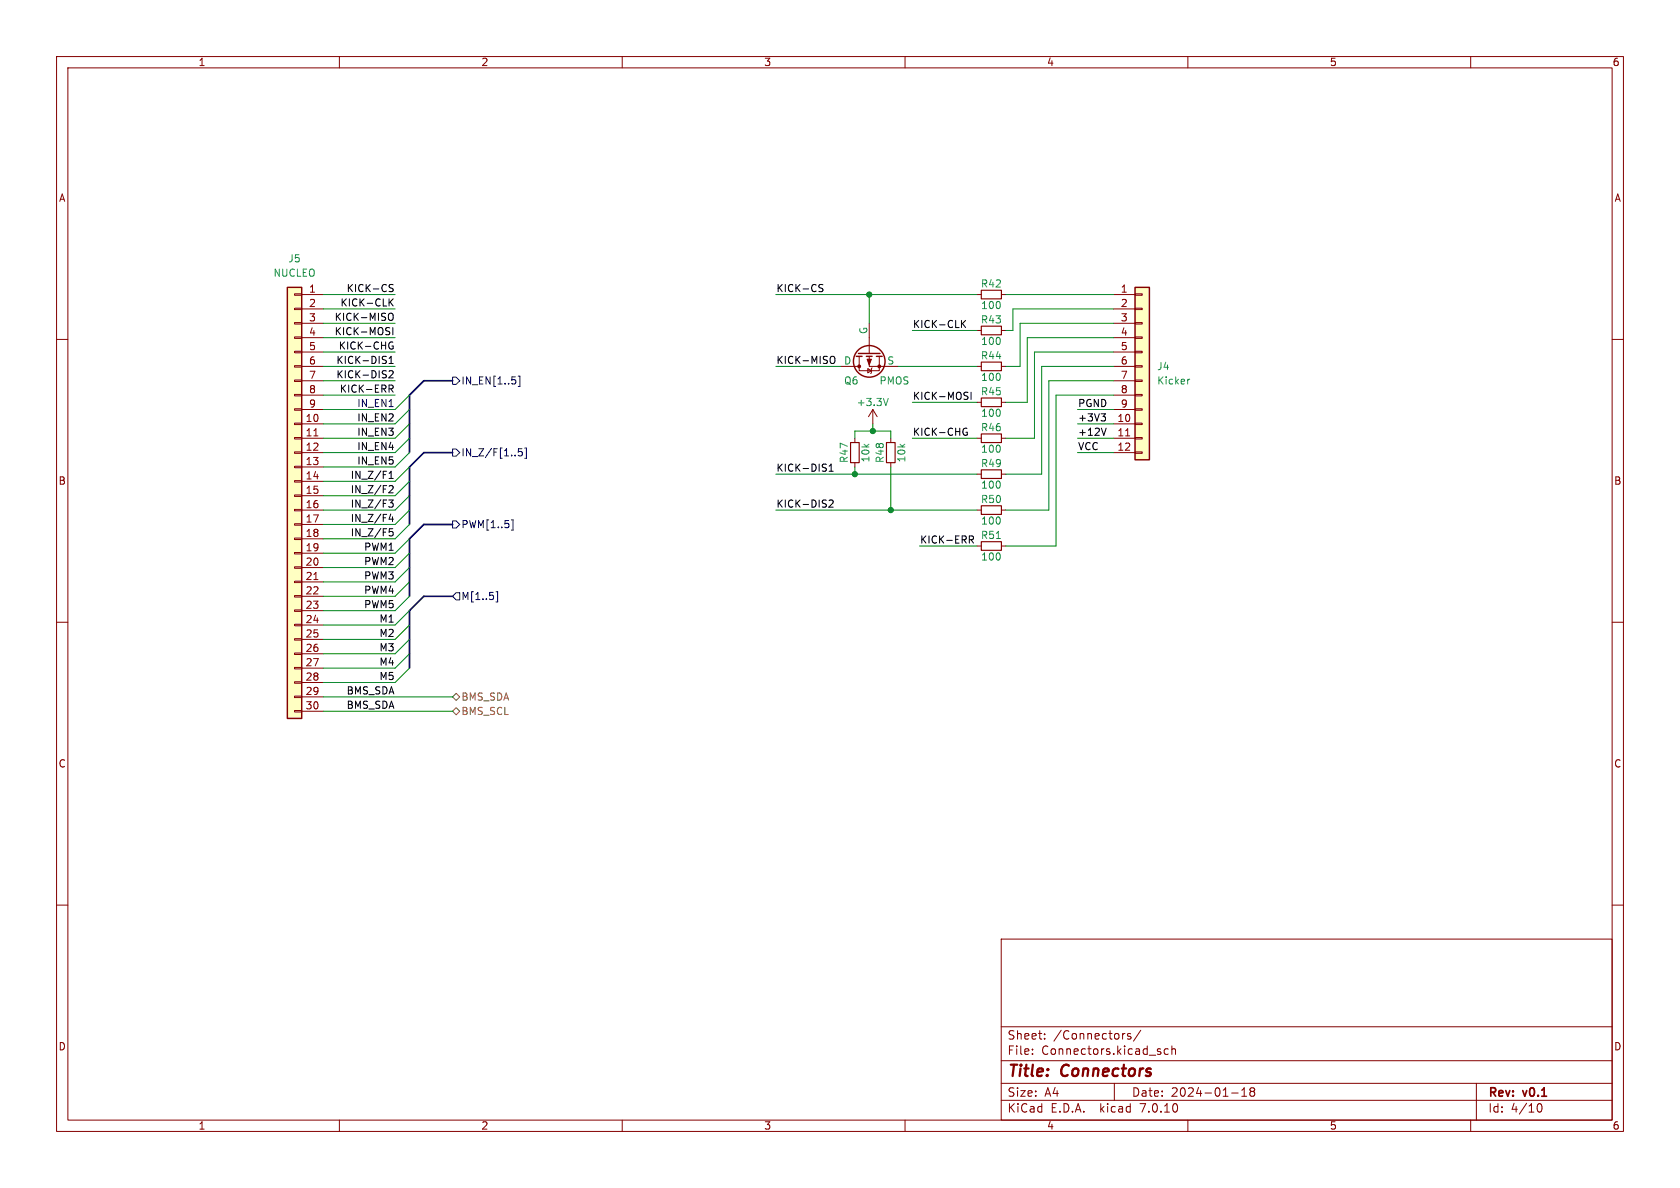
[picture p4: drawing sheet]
<svg xmlns="http://www.w3.org/2000/svg" width="297mm" height="210mm" viewBox="0 0 297 210" stroke-linecap="round" stroke-linejoin="round" font-family="sans-serif">
<g fill="none" stroke="#840000" stroke-width=".18">
<path d="M10 10h277v190h-277zM12 12h273v186h-273zM60 10v2M110 10v2M160 10v2M210 10v2M260 10v2M10 60h2M52.1 59.6h1.2v.2h-1.2zM52.1 57h1.2v.3h-1.2zM52.1 54.5h1.2v.2h-1.2zM52.1 51.9h1.2v.3h-1.2z"/>
<path d="M53.3 52.1h3.8M53.3 54.6h3.8M53.3 57.2h3.8M53.3 59.7h3.8M153.7 57.2v5.3M172.7 52.1h.8M172.7 58.4h.8M177 52.1h.8M177 58.4h.8M196.8 52.1h3.9M196.8 54.6h3.9M196.8 57.2h3.9"/>
<path d="M196.8 59.7h3.9M200.7 59.6h1.2v.2h-1.2zM200.7 57h1.2v.3h-1.2zM200.7 54.5h1.2v.2h-1.2zM200.7 51.9h1.2v.3h-1.2zM285 60h2M52.1 79.9h1.2v.2h-1.2zM52.1 77.3h1.2v.3h-1.2zM52.1 74.8h1.2v.3h-1.2zM52.1 72.3h1.2v.2h-1.2zM52.1 69.7h1.2v.3h-1.2zM52.1 67.2h1.2v.2h-1.2z"/>
<path d="M52.1 64.6h1.2v.3h-1.2zM52.1 62.1h1.2v.3h-1.2zM53.3 74.9h3.8M53.3 77.5h3.8M53.3 62.2h3.8M53.3 64.8h3.8M53.3 67.3h3.8M53.3 69.9h3.8M53.3 72.4h3.8M55.5 77.1h.7M148.6 64.8h3.3M151.1 77.5v.7"/>
<path d="M151.9 63v2.5h3.5v-2.5M153.4 65.2l.7 .3-.7 .4zM153.7 63v1.8h5M154.2 65l-.1 .2v.7l-.2 .1M154.3 72.4l-.8 1.3M154.3 72.4v2.5M154.3 72.4l.8 1.3M157.5 77.5v.7M172.7 77.5h.8M172.7 64.8h.8M172.7 71.1h.8M177 77.5h.8"/>
<path d="M177 64.8h.8M177 71.1h.8M196.8 74.9h3.9M196.8 77.5h3.9M196.8 62.2h3.9M196.8 64.8h3.9M196.8 67.3h3.9M196.8 69.9h3.9M196.8 72.4h3.9M199 77.1h.7M200.7 79.9h1.2v.2h-1.2zM200.7 77.3h1.2v.3h-1.2z"/>
<path d="M200.7 74.8h1.2v.3h-1.2zM200.7 72.3h1.2v.2h-1.2zM200.7 69.7h1.2v.3h-1.2zM200.7 67.2h1.2v.2h-1.2zM200.7 64.6h1.2v.3h-1.2zM200.7 62.1h1.2v.3h-1.2zM52.1 97.7h1.2v.2h-1.2zM52.1 95.1h1.2v.3h-1.2zM52.1 92.6h1.2v.2h-1.2zM52.1 90h1.2v.3h-1.2zM52.1 87.5h1.2v.3h-1.2zM52.1 85h1.2v.2h-1.2z"/>
<path d="M52.1 82.4h1.2v.3h-1.2zM53.3 80h3.8M53.3 82.6h3.8M53.3 85.1h3.8M53.3 87.6h3.8M53.3 90.2h3.8M53.3 92.7h3.8M53.3 95.3h3.8M53.3 97.8h3.8M151.1 81.8v.8M157.5 81.8v.8M172.7 90.2h.8"/>
<path d="M172.7 96.5h.8M172.7 83.8h.8M177 90.2h.8M177 96.5h.8M177 83.8h.8M196.8 80h3.9M10 110h2M52.1 118h1.2v.2h-1.2zM52.1 115.4h1.2v.3h-1.2zM52.1 112.9h1.2v.3h-1.2zM52.1 110.4h1.2v.2h-1.2zM52.1 107.8h1.2v.3h-1.2z"/>
<path d="M52.1 105.3h1.2v.2h-1.2zM52.1 102.7h1.2v.3h-1.2zM52.1 100.2h1.2v.3h-1.2zM53.3 100.3h3.8M53.3 102.9h3.8M53.3 105.4h3.8M53.3 108h3.8M53.3 110.5h3.8M53.3 113h3.8M53.3 115.6h3.8M53.3 118.1h3.8M55.5 102.5h.7"/>
<path d="M285 110h2M52.1 125.6h1.2v.3h-1.2zM52.1 123.1h1.2v.2h-1.2zM52.1 120.5h1.2v.3h-1.2zM53.3 120.7h3.8M53.3 123.2h3.8M53.3 125.7h3.8M10 160h2M285 160h2M177 166h108v32h-108zM60 198v2M110 198v2"/>
<path d="M160 198v2M177 194.5h108M177 191.5h108M177 187.5h108M177 181.5h108M182.5 186.3v.1M182.5 185.5v.1M184.7 183.6v.1M184.7 182.8v.1M197 191.5v3M198.7 182.7h.2M199.9 182.8l-.4-.1-.2 .2 .1 .2 .5 .2v.3h-.6"/>
<path d="M201.7 182.1l-1.3 2M205.2 186v.3M206.5 185.5l-.4-.1-.3 .3v.4l.2 .2h.5M207.2 185.5l.2-.1 .3 .1 .1 .9M207.2 184.9v1.5M210 198v2M217.7 193.2h1.2M219.5 193.8h.9M219.5 192.7l.5-.4v1.5M221.2 192.9l-.2 .3v.3l.2 .3 .5-.1 .1-.2-.1-.4-.2-.2M221.2 192.9l-.2-.2 .2-.4 .5 .1 .1 .2-.3 .3M221.2 192.9h.3"/>
<path d="M260 198v2M261 191.5v6.5M271.7 195.7l.2-.5 .2-.1a.8 .8 0 0 1 .5 .7 .8 .8 0 0 1-.5 .8l-.2-.1-.2-.5"/>
</g>
<g fill="#ffffc2" stroke="#ffffc2" stroke-width=".18">
<path d="M50.8 50.8h2.5v76.2h-2.5z"/>
<path d="M200.7 50.8h2.5v30.5h-2.5z"/>
</g>
<g fill="none" stroke="#840000" stroke-width=".25">
<path d="M50.8 50.8h2.5v76.2h-2.5zM200.7 50.8h2.5v30.5h-2.5zM151.4 63h1M151.8 62.5h3.8M153.2 63h1M154.9 63h1.1"/>
<circle cx="153.7" cy="63.9" r="2.79"/>
</g>
<path d="M173.5 57.7h3.5v1.5h-3.5zM173.5 51.3h3.5v1.5h-3.5zM150.4 78.2h1.5v3.6h-1.5zM156.7 78.2h1.5v3.6h-1.5zM173.5 76.7h3.5v1.5h-3.5zM173.5 70.4h3.5v1.5h-3.5zM173.5 64h3.5v1.5h-3.5zM173.5 95.8h3.5v1.5h-3.5zM173.5 89.4h3.5v1.5h-3.5zM173.5 83.1h3.5v1.5h-3.5z" fill="none" stroke="#840000" stroke-width=".2"/>
<path d="M157 70.4l-.4 1.3M210.3 67l-.3 .3M176.1 95.2h.8" fill="none" stroke="#008484" stroke-width=".18"/>
<g fill="#840000" stroke="#840000" stroke-width=".18">
<path d="M153.3 63.5h.8l-.4 1z"/>
<circle cx="155.4" cy="64.8" r=".25"/>
<circle cx="151.9" cy="64.8" r=".25"/>
</g>
<path d="M80 123.2l.6-.6 .7 .6-.7 .6zM80 125.7l.6-.6 .7 .6-.7 .7z" fill="none" stroke="#848400" stroke-width=".18"/>
<path d="M80 79.4h.6l.7 .6-.7 .6h-.6zM80 66.7h.6l.7 .6-.7 .6h-.6zM90.5 66.6h.6M91.1 67.2l.1 .1-.1 .5M91.6 66.5h.3v1.8h-.3M92.3 79.3h-.6l-.1 .6 .2-.1 .4 .1 .1 .1v.5l-.2 .1-.5-.1M92.8 79.2h.3v1.8h-.3M80 92.1h.6l.7 .6-.7 .6h-.6zM90.4 91.9h.3v1.8h-.3M80.6 104.8h.7v1.2h-.7l-.6-.6zM87.7 104.6h.3v1.8h-.3" fill="none" stroke="#000084" stroke-width=".18"/>
<g fill="none" stroke="#000" stroke-width=".18">
<path d="M68.7 58.6l.2 .2-.2 .4M68.7 57.9l.2 .1M68.8 55.4h.2a.43 .43 0 0 1 .5 .4v.4a.42 .42 0 0 1-.2 .4 .42 .42 0 0 1-.5 0M68.8 50.8l.6 .2 .1 .3-.2 .3-.5-.1M69 53.4l.5 .7M69.4 57.9v1.3M69.5 52.8l-.7 .8M69.5 50.3h-.5l-.2 .1M144.8 50.8l.6 .2 .1 .3-.3 .3-.4-.1M145.5 50.3h-.5l-.2 .1M170.2 57.2l.5 .7M170.7 56.6l-.7 .8"/>
<path d="M68.1 63h.2M68.2 63.8v.3M68.8 65.6l.5-.1 .2 .4-.8 .9h.8M68.8 68.1h.5l.2 .2-.1 .4h-.6M68.8 64.3h.7M68.8 63.4l.3-.4v1.3M69.1 68.7l.4 .6M69.3 61.2h.2l-.1 .5h-.3l-.3-.2M69.4 60.5l-.3-.1-.3 .2M146.9 63h.2a.43 .43 0 0 1 .5 .4v.4a.42 .42 0 0 1-.2 .4 .42 .42 0 0 1-.5 0M170.8 76.4h.2l-.1 .5-.3 .1-.3-.2M170.9 70l.2 .2-.2 .4"/>
<path d="M170.9 69.3l.2 .1M170.9 75.7h-.3l-.3 .2M171.7 69.3v1.3M194.7 73.1h.7l-.4 .5M195.2 73.6l.2 .3v.3l-.2 .2M195.6 75.7l-.5 1.3M68.7 88.4h.8l-.4 .5 .3 .1v.5l-.1 .2-.5-.1M68.8 86l.5-.2 .2 .4-.8 .9h.8M68.8 83.7l.3-.4v1.3M68.8 84.6h.7M69.1 90.9l-.3 .9h.8M69.4 91.4v.8"/>
<path d="M69.4 93.5h-.6v.6l.2-.1h.4l.1 .2-.1 .4-.1 .1-.5-.1M145.9 82l.2 .1M146 82.8v.4M146.6 83.3h.7M146.6 82.4l.3-.4v1.3M146.6 88.5l.5-.1 .2 .4-.8 .9h.8M171.4 94.7h.5l.2 .3-.1 .3-.6 .1M171.7 95.4l.4 .6"/>
</g>
<path d="M80 67.3h-5.1l-2.5 2.6v10.1M80 80h-5.1l-2.5 2.6v10.1M80 92.7h-5.1l-2.5 2.6v10.1M80 105.4h-5.1l-2.5 2.6v10.1" fill="none" stroke="#000084" stroke-width=".3"/>
<g fill="none" stroke="#008400" stroke-width=".18">
<path d="M57.1 54.6h12.7M57.1 52.1h12.7M57.1 59.7h12.7M57.1 57.2h12.7M137.2 52.1h35.5M153.7 52.1v5.1M161.3 58.4h11.4M177.8 52.1h19M196.8 54.6h-17.7v3.8h-1.3M196.8 57.2h-16.5v7.6h-2.5M196.8 59.7h-15.2v11.4h-3.8M57.1 64.8h12.7"/>
<path d="M57.1 67.3h12.7M57.1 69.9h12.7M57.1 62.2h12.7M72.4 74.9l-2.6 2.6h-12.7M72.4 77.5l-2.6 2.5h-12.7M72.4 69.9l-2.6 2.5h-12.7M72.4 72.4l-2.6 2.5h-12.7M137.2 64.8h11.4M151.1 77.5v-1.3h6.4v1.3M154.3 74.9v1.3M158.7 64.8h14M161.3 77.5h11.4"/>
<path d="M161.3 71.1h11.4M190.5 77.5h6.3M190.5 72.4h6.3M190.5 74.9h6.3M196.8 62.2h-13.9v15.3h-5.1M196.8 67.3h-11.4v22.9h-7.6M196.8 64.8h-12.7v19h-6.3M196.8 69.9h-10.1v26.6h-8.9M72.4 80l-2.6 2.6h-12.7M72.4 82.6l-2.6 2.5h-12.7M72.4 95.3l-2.6 2.5h-12.7M72.4 90.2l-2.6 2.5h-12.7"/>
<path d="M72.4 87.6l-2.6 2.6h-12.7M72.4 92.7l-2.6 2.6h-12.7M72.4 85.1l-2.6 2.5h-12.7M72.4 97.8l-2.6 2.5h-12.7M137.2 90.2h35.5M137.2 83.8h35.5M151.1 82.6v1.2M157.5 82.6v7.6M162.6 96.5h10.1M190.5 80h6.3M72.4 113l-2.6 2.6h-12.7M72.4 105.4l-2.6 2.6h-12.7"/>
<path d="M72.4 110.5l-2.6 2.5h-12.7M72.4 108l-2.6 2.5h-12.7M72.4 118.1l-2.6 2.6h-12.7M72.4 115.6l-2.6 2.5h-12.7M72.4 100.3l-2.6 2.6h-12.7M72.4 102.9l-2.6 2.5h-12.7M57.1 123.2h22.9M57.1 125.7h22.9"/>
</g>
<g fill="#008400" stroke="#008400" stroke-width=".18">
<circle cx="154.3" cy="76.2" r=".46"/>
<circle cx="157.5" cy="90.2" r=".46"/>
<circle cx="151.1" cy="83.8" r=".46"/>
<circle cx="153.7" cy="52.1" r=".46"/>
</g>
<g font-size="2.8" fill="#840000">
<text x="178" y="190.9">Title:</text>
<text x="187.7" y="190.9">Connectors</text>
</g>
<g font-size="2.1" fill="#840000">
<text x="178" y="184">Sheet:</text>
<text x="186.2" y="184">/Connectors/</text>
<text x="178" y="186.7">File:</text>
<text x="184.1" y="186.7">Connectors.kicad_sch</text>
<text x="178" y="196.9">KiCad</text>
<text x="178" y="194.1">Size:</text>
<text x="184.7" y="194.1">A4</text>
<text x="185.7" y="196.9">E.D.A.</text>
<text x="194.6" y="196.9">kicad</text>
<text x="200" y="194.1">Date:</text>
<text x="201.8" y="196.9">7.0.10</text>
<text x="207" y="194.1">2024-01-18</text>
<text x="263" y="194.3">Rev:</text>
<text x="263" y="196.9">Id:</text>
<text x="267.1" y="196.9">4/10</text>
<text x="269.4" y="194.3">v0.1</text>
</g>
<g font-size="1.8" fill="#840000">
<text x="35" y="11.9">1</text>
<text x="85" y="11.9">2</text>
<text x="135" y="11.9">3</text>
<text x="185" y="11.9">4</text>
<text x="235" y="11.9">5</text>
<text x="285" y="11.9">6</text>
<text x="10.3" y="35.9">A</text>
<text x="285.3" y="35.9">A</text>
<text x="54.5" y="51.8">1</text>
<text x="198" y="51.8">1</text>
<text x="54.5" y="54.4">2</text>
<text x="54.5" y="56.9">3</text>
<text x="54.5" y="59.4">4</text>
<text x="198" y="54.4">2</text>
<text x="198" y="56.9">3</text>
<text x="198" y="59.4">4</text>
<text x="54.5" y="62">5</text>
<text x="54.5" y="64.5">6</text>
<text x="198" y="62">5</text>
<text x="198" y="64.5">6</text>
<text x="54.5" y="67.1">7</text>
<text x="54.5" y="69.6">8</text>
<text x="198" y="67.1">7</text>
<text x="198" y="69.6">8</text>
<text x="53.9" y="74.7">10</text>
<text x="53.9" y="77.2">11</text>
<text x="54.5" y="72.1">9</text>
<text x="197.4" y="74.7">10</text>
<text x="197.4" y="77.2">11</text>
<text x="198" y="72.1">9</text>
<text x="53.9" y="79.8">12</text>
<text x="53.9" y="82.3">13</text>
<text x="197.4" y="79.8">12</text>
<text x="10.3" y="85.9">B</text>
<text x="53.9" y="84.8">14</text>
<text x="53.9" y="87.4">15</text>
<text x="53.9" y="89.9">16</text>
<text x="285.3" y="85.9">B</text>
<text x="53.9" y="92.5">17</text>
<text x="53.9" y="95">18</text>
<text x="53.9" y="97.5">19</text>
<text x="53.9" y="100.1">20</text>
<text x="53.9" y="102.6">21</text>
<text x="53.9" y="105.2">22</text>
<text x="53.9" y="107.7">23</text>
<text x="53.9" y="110.2">24</text>
<text x="53.9" y="112.8">25</text>
<text x="53.9" y="115.3">26</text>
<text x="53.9" y="117.9">27</text>
<text x="53.9" y="120.4">28</text>
<text x="53.9" y="122.9">29</text>
<text x="53.9" y="125.5">30</text>
<text x="10.3" y="135.9">C</text>
<text x="285.3" y="135.9">C</text>
<text x="10.3" y="185.9">D</text>
<text x="285.3" y="185.9">D</text>
<text x="35" y="199.9">1</text>
<text x="85" y="199.9">2</text>
<text x="135" y="199.9">3</text>
<text x="185" y="199.9">4</text>
<text x="235" y="199.9">5</text>
<text x="285" y="199.9">6</text>
</g>
<g font-size="1.8" fill="#008484">
<text x="50.9" y="46.6">J5</text>
<text x="48.2" y="49.1">NUCLEO</text>
<text x="173.3" y="51">R42</text>
<text x="153.4" y="59.2" transform="rotate(-90 153.4 59.2)">G</text>
<text x="173.3" y="57.4">R43</text>
<text x="173.3" y="54.8">100</text>
<text x="149.1" y="64.5">D</text>
<text x="156.8" y="64.5">S</text>
<text x="173.3" y="63.7">R44</text>
<text x="173.3" y="61.2">100</text>
<text x="204.5" y="65.6">J4</text>
<text x="149.1" y="68.2">Q6</text>
<text x="151.4" y="72">+3.3V</text>
<text x="155.4" y="68.2">PMOS</text>
<text x="173.3" y="70.1">R45</text>
<text x="173.3" y="67.5">100</text>
<text x="204.5" y="68.2">Kicker</text>
<text x="173.3" y="76.4">R46</text>
<text x="173.3" y="73.9">100</text>
<text x="150.1" y="82" transform="rotate(-90 150.1 82)">R47</text>
<text x="153.9" y="81.8" transform="rotate(-90 153.9 81.8)">10k</text>
<text x="156.4" y="82" transform="rotate(-90 156.4 82)">R48</text>
<text x="160.2" y="81.8" transform="rotate(-90 160.2 81.8)">10k</text>
<text x="173.3" y="82.8">R49</text>
<text x="173.3" y="80.2">100</text>
<text x="173.3" y="89.1">R50</text>
<text x="173.3" y="86.6">100</text>
<text x="173.3" y="95.5">R51</text>
<text x="173.3" y="92.9">100</text>
<text x="173.3" y="99.3">100</text>
</g>
<g font-size="1.8">
<text x="61.2" y="51.7">KICK-CS</text>
<text x="137.2" y="51.7">KICK-CS</text>
<text x="59.1" y="56.8">KICK-MISO</text>
<text x="59.1" y="59.3">KICK-MOSI</text>
<text x="60.1" y="54.3">KICK-CLK</text>
<text x="161.3" y="58.1">KICK-CLK</text>
<text x="59.4" y="64.4">KICK-DIS1</text>
<text x="59.8" y="61.9">KICK-CHG</text>
<text x="137.2" y="64.4">KICK-MISO</text>
<text x="59.4" y="67">KICK-DIS2</text>
<text x="60" y="69.5">KICK-ERR</text>
<text x="161.3" y="70.8">KICK-MOSI</text>
<text x="63.1" y="77.1">IN_EN3</text>
<text x="63.1" y="74.6">IN_EN2</text>
<text x="161.3" y="77.1">KICK-CHG</text>
<text x="190.5" y="74.6">+3V3</text>
<text x="190.5" y="72">PGND</text>
<text x="190.5" y="77.1">+12V</text>
<text x="63.1" y="79.7">IN_EN4</text>
<text x="63.1" y="82.2">IN_EN5</text>
<text x="137.2" y="83.5">KICK-DIS1</text>
<text x="190.5" y="79.7">VCC</text>
<text x="61.9" y="87.3">IN_Z/F2</text>
<text x="61.9" y="84.7">IN_Z/F1</text>
<text x="61.9" y="89.8">IN_Z/F3</text>
<text x="137.2" y="89.8">KICK-DIS2</text>
<text x="61.9" y="94.9">IN_Z/F5</text>
<text x="61.9" y="92.4">IN_Z/F4</text>
<text x="64.3" y="97.4">PWM1</text>
<text x="64.3" y="100">PWM2</text>
<text x="162.6" y="96.2">KICK-ERR</text>
<text x="64.3" y="107.6">PWM5</text>
<text x="64.3" y="102.5">PWM3</text>
<text x="64.3" y="105.1">PWM4</text>
<text x="67" y="112.7">M2</text>
<text x="67" y="110.1">M1</text>
<text x="67" y="115.2">M3</text>
<text x="67" y="117.8">M4</text>
<text x="61.2" y="125.4">BMS_SDA</text>
<text x="61.2" y="122.8">BMS_SDA</text>
<text x="67" y="120.3">M5</text>
</g>
<g font-size="1.8" fill="#000084">
<text x="81.5" y="68.2">IN_EN[1..5]</text>
<text x="63.1" y="72">IN_EN1</text>
<text x="81.5" y="80.9">IN_Z/F[1..5]</text>
<text x="81.5" y="93.6">PWM[1..5]</text>
<text x="81.5" y="106.3">M[1..5]</text>
</g>
<g font-size="1.8" fill="#848400">
<text x="81.5" y="124.1">BMS_SDA</text>
<text x="81.5" y="126.6">BMS_SCL</text>
</g>
</svg>
